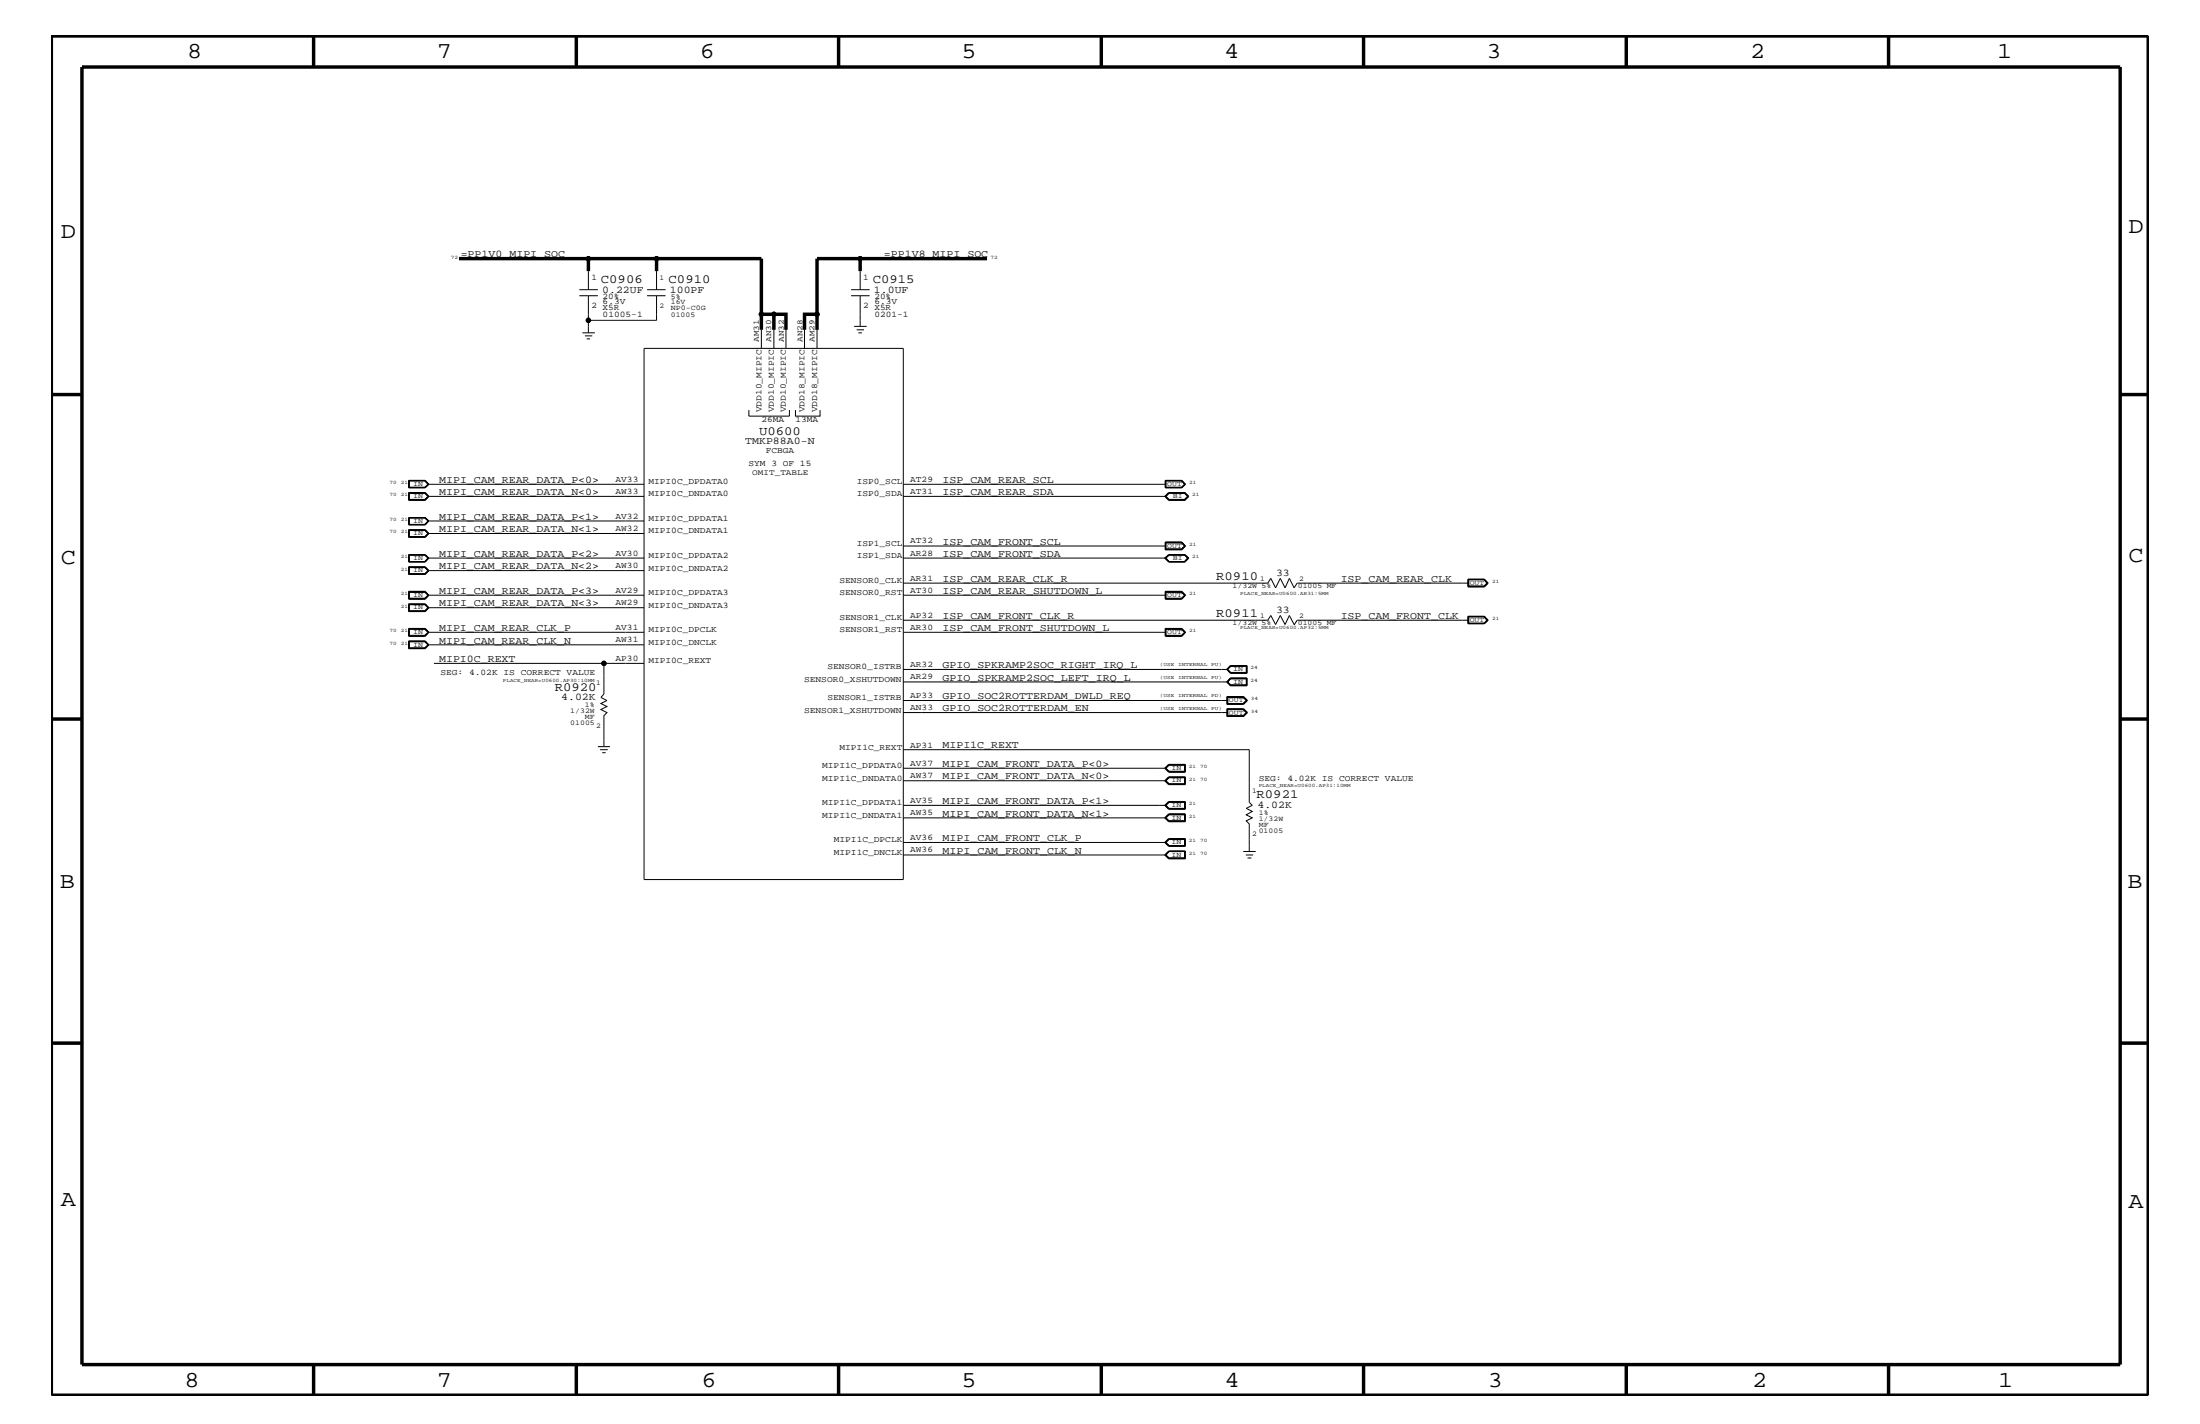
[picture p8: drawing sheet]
<svg xmlns="http://www.w3.org/2000/svg" width="432mm" height="279mm" viewBox="0 0 432 279" stroke-linecap="round" stroke-linejoin="round" font-family="sans-serif">
<g fill="none" stroke="#000" stroke-width=".2">
<path d="M113.7 58h3.6M113.7 56.8h3.6M115.5 53.2v3.6M115.5 58v4.9M127 58h3.6M127 56.8h3.6M128.9 58v4.9h-13.4v2.4M128.9 53.2v3.6M167 58h3.7M167 56.8h3.7M168.8 53.2v3.6M168.8 58v6"/>
<path d="M114.3 65.3h2.5M114.8 65.9h1.4M115.1 66.5h.7M126.4 68.4h50.9v104.2h-50.9zM149.4 64.7v3.7M151.9 64.7v3.7M154.3 64.7v3.7M157.9 64.7v3.7M160.4 64.7v3.7M167.6 64h2.5M168.1 64.7h1.5M168.5 65.3h.7"/>
<path d="M80.2 94.3h3.3l.7 .7-.7 .7h-3.3zM80.2 96.6h3.3l.7 .8-.7 .8h-3.3zM80.3 95.6h3.1M80.3 94.3h3.1M80.3 94.3v1.4M80.3 94.3v1.3M80.3 96.8h3.1l.6 .6-.6 .6h-3.1zM83.4 96.7h-3.1v1.5M83.4 96.7l.7 .7-.7 .7h-3.1M83.4 96.7l.8 .7M83.4 94.3l.7 .7-.7 .6M83.4 94.3l.8 .7"/>
<path d="M83.4 94.3l.6 .7M84 95h42.4M84 97.4h42.4M84 95l-.6 .6M84.2 97.4l-.8 .8M84.2 95l-.8 .7M147 80.5v1.1h7.9v-1.1M156.1 80.5v1.1h4.9v-1.1M177.3 95h51.6M177.3 97.4h51.6M228.6 97.4l.8-.8h3.2l.7 .8-.7 .8h-3.2zM228.7 97.4l.7-.7h3.1l.8 .7-.8 .8h-3.1z"/>
<path d="M228.7 94.3h3.3l.7 .7-.7 .7h-3.3zM228.8 97.4l.6-.7h3.1l.7 .7-.7 .7h-3.1zM228.8 94.3v1.4M228.8 95.6h3.1M228.8 94.3h3.1M228.9 97.4l.5-.6h3.1l.6 .6-.6 .6h-3.1zM228.9 94.3v1.3M231.9 94.3l.8 .7M231.9 94.3l.7 .7-.7 .6M231.9 94.3l.6 .7-.6 .6M232.7 95l-.8 .7M80.2 116h3.3l.7 .8-.7 .7h-3.3z"/>
<path d="M80.2 101.5h3.3l.7 .7-.7 .8h-3.3zM80.2 103.9h3.3l.7 .8-.7 .7h-3.3zM80.2 108.8h3.3l.7 .7-.7 .8h-3.3zM80.2 111.2h3.3l.7 .8-.7 .7h-3.3zM80.2 118.5h3.3l.7 .7-.7 .8h-3.3zM80.3 116.2h3.1M80.3 101.5v1.5M80.3 108.8v1.5M80.3 102.9h3.1M80.3 101.6h3.1M80.3 110.2h3.1M80.3 108.9h3.1"/>
<path d="M80.3 116.2v1.2h3.1l.6-.6M80.3 101.6v1.3M80.3 104.1h3.1l.6 .6-.6 .6h-3.1zM80.3 108.9v1.3M80.3 111.4h3.1l.6 .6-.6 .6h-3.1zM80.3 118.6h3.1l.6 .6-.6 .6h-3.1zM83.4 116.2l.7 .6-.7 .7h-3.1M83.4 104h-3.1v1.4h3.1M83.4 111.3h-3.1v1.3h3.1M83.4 118.6h-3.1v1.3h3.1M83.4 104l.7 .7-.7 .7M83.4 104l.8 .7"/>
<path d="M83.4 101.6l.7 .6-.7 .7M83.4 101.5l.8 .7M83.4 101.6l.6 .6M83.4 118.6l.7 .6-.7 .7M83.4 118.6l.8 .6M83.4 116.2l.6 .6M83.4 111.3l.7 .7-.7 .6M83.4 111.3l.8 .7M83.4 108.9l.7 .6-.7 .7M83.4 108.8l.8 .7M83.4 108.9l.6 .6M84 109.5h42.4"/>
<path d="M84 116.8h42.4M84 104.7h42.4M84 102.2l-.6 .7M84 102.2h42.4M84 119.2h42.4M84 112h42.4M84 109.5l-.6 .7M84.2 116.8l-.8-.7h-3.1v1.4M84.2 104.7l-.8 .7M84.2 102.2l-.8 .8M84.2 119.2l-.8 .7M84.2 116.8l-.8 .7"/>
<path d="M84.2 112l-.8 .6M84.2 109.5l-.8 .8M177.3 107.1h51.6M177.3 109.5h51.6M177.3 114.4h71.5l.6-.9 1 1.8 .9-1.8 .9 1.8 .9-1.8 .9 1.8 .6-.9h33.7M177.3 116.8h51.6M228.6 109.5l.8-.7h3.2l.7 .7-.7 .8h-3.2zM228.7 109.5l.7-.7h3.1l.8 .7-.8 .8h-3.1zM228.7 106.4h3.3l.7 .7-.7 .8h-3.3zM228.7 116h3.3l.7 .8-.7 .7h-3.3zM228.8 107.7h3.1M228.8 106.4v1.4h3.1l.8-.7"/>
<path d="M228.8 106.5h3.1l.7 .6-.7 .6M228.8 116.2h3.1M228.9 107.7v-1.2h3l.6 .6-.6 .6M228.9 116.2v1.2h3l.6-.6-.6-.6M229.4 108.9h3.1l.6 .6-.6 .7h-3.1M229.4 108.9h3.1l.7 .6-.7 .7h-3.1M229.4 108.9l-.6 .6 .6 .7M229.4 108.9l-.5 .6 .5 .7M231.9 106.4l.8 .7M231.9 116.2l.7 .6-.7 .7h-3.1M232.7 116.8l-.8-.7h-3.1v1.4M232.7 116.8l-.8 .7"/>
<path d="M288.1 113.7h3.2l.8 .7-.8 .8h-3.2zM288.2 113.7h3.1l.6 .7-.6 .6h-3.1zM288.3 113.7v1.3M291.3 113.7l.5 .7-.5 .6M291.3 113.7l.7 .7-.7 .7h-3.2M80.2 123.3h3.3l.7 .8-.7 .7h-3.3zM80.2 125.8h3.3l.7 .7-.7 .8h-3.3zM80.3 123.5h3.1l.6 .6-.6 .6h-3.1zM80.3 125.9h3.1l.6 .6-.6 .6h-3.1zM83.4 123.4l.7 .7-.7 .6h-3.1M83.4 123.4h-3.1v1.4M83.4 125.8h-3.1v1.4h3.1"/>
<path d="M83.4 123.4l.8 .7M83.4 125.8l.7 .7-.7 .7M83.4 125.8l.8 .7M84 124.1h42.4M84 126.5h42.4M84.2 124.1l-.8 .7M84.2 126.5l-.8 .7M85.2 130.2h33.3M126.4 130.2h-7.9v6l-.6 .6 1.2 .6-1.2 .6 1.2 .6-1.2 .6 1.2 .6-.6 .6v6.1M177.3 121.7h71.5l.6-.9 1 1.7 .9-1.7 .9 1.7 .9-1.7 .9 1.7M177.3 124.1h51.6M177.3 137.4h63.7"/>
<path d="M177.3 139.8h63.7M177.3 133.8h63.7M177.3 131.3h63.7M228.7 123.3h3.3l.7 .8-.7 .7h-3.3zM228.9 123.5h3l.6 .6-.6 .6h-3zM231.9 123.4h-3.1v1.4M231.9 123.4l.7 .7-.7 .6h-3.1M231.9 123.4l.8 .7M232.7 124.1l-.8 .7M240.8 131.3l.8 .7M240.8 136.7h3.3l.8 .7-.8 .8h-3.3zM240.8 139.1h3.3l.8 .7-.8 .8h-3.3z"/>
<path d="M240.9 136.7v1.4h3.1l.8-.7-.8-.7M241 131.3l.6-.5h3v1.1h-3zM241 136.8h3l.7 .6-.7 .6h-3zM241 139.2h3l.7 .6-.7 .7h-3zM241 136.8h3l.6 .6-.6 .6M241.5 133h3.3v1.6h-3.3l-.7-.8zM241.5 130.6h3.3v1.5h-3.3l-.7-.8zM241.6 134.4l-.6-.6 .6-.6h3v1.2M241.6 134.4h3.1M241.6 130.7h3.1v1.3h-3.1M241.6 133l-.8 .8M241.6 130.7l-.8 .6"/>
<path d="M241.6 130.7l-.7 .6 .7 .7M244 139.2l.6 .6-.6 .6h-3M244.7 133v1.5h-3.1l-.8-.7M244.7 133.1h-3.1l-.7 .7 .7 .6M288.2 121h3.1l.6 .7-.6 .6h-3.1zM288.3 121v1.3M288.3 121.7h-33.7l-.6 .9M291.3 121l.5 .7-.5 .6M291.3 120.9h-3.2v1.5h3.2M291.3 120.9l.8 .8-.8 .7M291.3 120.9l.7 .8-.7 .7M117.3 146.5h2.4"/>
<path d="M117.8 147.1h1.5M118.2 147.7h.7M177.3 147.1h67.9v10.3l.6 .6-1.2 .6 1.2 .6-1.2 .7 1.2 .6-1.2 .6 .6 .6v5.4M177.3 153.2h51.6M177.3 150.7h51.6M177.3 158h51.6M228.6 153.2l.8-.8h3.3v1.6h-3.3zM228.6 158l.8-.7h3.3v1.5h-3.3zM229.4 150h3.3v1.5h-3.3l-.8-.8zM229.4 159.7h3.3v1.5h-3.3l-.8-.7zM229.4 150.1h3.2v1.4M229.4 152.5h3.2v1.4h-3.2"/>
<path d="M229.4 157.3h3.2v1.4h-3.2M229.4 159.7l-.7 .8 .7 .6h3.2v-1.4M229.4 150.1l-.6 .6 .6 .7h3.1v-1.3M229.4 152.5l-.7 .7 .7 .7M229.4 152.5l-.6 .7 .6 .7M229.4 150.1l-.7 .6 .7 .8M229.4 157.3l-.7 .7 .7 .7M229.4 157.3l-.6 .7 .6 .7M232.5 152.6h-3.1l-.5 .6 .5 .6h3.1M232.5 150.1h-3.1l-.5 .6 .5 .6h3.1M232.5 157.4h-3.1l-.5 .6 .5 .6h3.1M232.5 159.9h-3.1l-.5 .6 .5 .6"/>
<path d="M232.5 152.5v1.4M232.5 157.3v1.4M240.9 140.6v-1.5h3.1l.8 .7-.8 .8M177.3 165.3h51.6M177.3 167.8h51.6M177.3 160.5h51.6M228.6 167.8l.8-.8h3.3v1.5h-3.3zM228.8 160.5l.6-.7h3.1v1.3h-3.1zM229.4 164.5h3.3v1.6h-3.3l-.8-.8zM229.4 167.1l-.5 .7 .5 .5M229.4 164.6l-.7 .7 .7 .7M229.4 164.6h3.2v1.4h-3.2"/>
<path d="M229.4 167l-.7 .8 .7 .6h3.2v-1.4M229.4 164.6l-.6 .7 .6 .7M229.4 167.1h3.1v1.2h-3.1M229.4 167.1l-.6 .7 .6 .5M232.5 164.7h-3.1l-.5 .6 .5 .6h3.1M232.5 164.6v1.4M244 167.1h2.5M244.5 167.8h1.5M244.9 168.3h.7"/>
<circle cx="115.5" cy="50.7" r=".42"/>
<circle cx="128.9" cy="50.7" r=".42"/>
<circle cx="168.8" cy="50.7" r=".42"/>
<circle cx="115.5" cy="62.9" r=".42"/>
<circle cx="149.4" cy="61.7" r=".42"/>
<circle cx="151.9" cy="61.7" r=".42"/>
<circle cx="160.4" cy="61.7" r=".42"/>
<circle cx="118.5" cy="130.2" r=".42"/>
</g>
<g fill="none" stroke="#000" stroke-width=".68" stroke-linecap="butt">
<path d="M10.1 7.1h411.5v266.7h-411.5zM16.1 13.2h400v254.5h-400zM61.6 7.1v6.1M113.1 7.1v6.1M164.6 7.1v6.1M216.2 7.1v6.1M267.6 7.1v6.1M319.2 7.1v6.1M370.7 7.1v6.1M90.1 50.7h25.4v2.5M115.5 50.7h13.4v2.5M128.9 50.7h20.5v14"/>
<path d="M168.8 50.7h-8.4v11M193.7 50.7h-24.9v2.5M10.1 77.4h6M149.4 61.7h4.9v3M151.9 61.7v3M157.9 64.7v-3h2.5v3M416.1 77.4h5.5M10.1 141.1h6M416.1 141.1h5.5M10.1 204.7h6M416.1 204.7h5.5M61.6 267.7v6.1"/>
<path d="M113.1 267.7v6.1M164.6 267.7v6.1M216.2 268v5.8M267.6 267.7v6.1M319.2 267.7v6.1M370.7 267.7v6.1"/>
</g>
<g fill="#000">
<circle cx="115.5" cy="50.7" r=".42"/>
<circle cx="128.9" cy="50.7" r=".42"/>
<circle cx="168.8" cy="50.7" r=".42"/>
<circle cx="115.5" cy="62.9" r=".42"/>
<circle cx="149.4" cy="61.7" r=".42"/>
<circle cx="151.9" cy="61.7" r=".42"/>
<circle cx="160.4" cy="61.7" r=".42"/>
<circle cx="118.5" cy="130.2" r=".42"/>
</g>
<g font-size="4.5">
<text x="36.7" y="11.5">8</text>
<text x="85.8" y="11.5">7</text>
<text x="137.3" y="11.5">6</text>
<text x="188.7" y="11.5">5</text>
<text x="240.3" y="11.5">4</text>
<text x="291.8" y="11.5">3</text>
<text x="343.5" y="11.5">2</text>
<text x="392" y="11.5">1</text>
<text x="11.9" y="46.8">D</text>
<text x="417.7" y="45.7">D</text>
<text x="11.9" y="110.6">C</text>
<text x="417.7" y="110.3">C</text>
<text x="11.8" y="174.3">B</text>
<text x="417.6" y="174.2">B</text>
<text x="11.9" y="236.7">A</text>
<text x="417.7" y="237.1">A</text>
<text x="36.2" y="272.1">8</text>
<text x="85.8" y="272.1">7</text>
<text x="137.7" y="272.1">6</text>
<text x="188.7" y="272.1">5</text>
<text x="240.4" y="272.1">4</text>
<text x="292" y="272.1">3</text>
<text x="343.9" y="272.1">2</text>
<text x="392.2" y="272.1">1</text>
</g>
<g font-size="2.5">
<text x="117.9" y="55.6">C0906</text>
<text x="131.2" y="55.6">C0910</text>
<text x="171.3" y="55.6">C0915</text>
<text x="149" y="85.3">U0600</text>
<text x="238.7" y="113.7">R0910</text>
<text x="238.7" y="121">R0911</text>
<text x="108.9" y="135.5">R0920</text>
<text x="246.6" y="156.7">R0921</text>
</g>
<g font-size="2">
<text x="90.4" y="50.5">=PP1V0_MIPI_SOC</text>
<text x="173.5" y="50.5">=PP1V8_MIPI_SOC</text>
<text x="118.2" y="57.4">0.22UF</text>
<text x="131.5" y="57.4">100PF</text>
<text x="171.5" y="57.4">1.0UF</text>
<text x="146.3" y="87.1">TMKP88A0-N</text>
<text x="86.2" y="94.8">MIPI_CAM_REAR_DATA_P&lt;0&gt;</text>
<text x="185" y="94.8">ISP_CAM_REAR_SCL</text>
<text x="86.2" y="97.1">MIPI_CAM_REAR_DATA_N&lt;0&gt;</text>
<text x="185" y="97.1">ISP_CAM_REAR_SDA</text>
<text x="86.2" y="104.4">MIPI_CAM_REAR_DATA_N&lt;1&gt;</text>
<text x="86.2" y="102.1">MIPI_CAM_REAR_DATA_P&lt;1&gt;</text>
<text x="185" y="106.9">ISP_CAM_FRONT_SCL</text>
<text x="86.2" y="111.7">MIPI_CAM_REAR_DATA_N&lt;2&gt;</text>
<text x="86.2" y="109.3">MIPI_CAM_REAR_DATA_P&lt;2&gt;</text>
<text x="185" y="109.3">ISP_CAM_FRONT_SDA</text>
<text x="250.4" y="113.1">33</text>
<text x="86.2" y="119">MIPI_CAM_REAR_DATA_N&lt;3&gt;</text>
<text x="86.2" y="116.5">MIPI_CAM_REAR_DATA_P&lt;3&gt;</text>
<text x="185" y="114.2">ISP_CAM_REAR_CLK_R</text>
<text x="185" y="116.5">ISP_CAM_REAR_SHUTDOWN_L</text>
<text x="263.1" y="114.2">ISP_CAM_REAR_CLK</text>
<text x="86.2" y="123.8">MIPI_CAM_REAR_CLK_P</text>
<text x="185" y="123.8">ISP_CAM_FRONT_SHUTDOWN_L</text>
<text x="185" y="121.4">ISP_CAM_FRONT_CLK_R</text>
<text x="250.4" y="120.3">33</text>
<text x="263.1" y="121.4">ISP_CAM_FRONT_CLK</text>
<text x="86.2" y="126.3">MIPI_CAM_REAR_CLK_N</text>
<text x="86.2" y="129.9">MIPI0C_REXT</text>
<text x="185" y="131.1">GPIO_SPKRAMP2SOC_RIGHT_IRQ_L</text>
<text x="110.2" y="137.3">4.02K</text>
<text x="185" y="133.5">GPIO_SPKRAMP2SOC_LEFT_IRQ_L</text>
<text x="185" y="137.2">GPIO_SOC2ROTTERDAM_DWLD_REQ</text>
<text x="185" y="139.6">GPIO_SOC2ROTTERDAM_EN</text>
<text x="185" y="146.8">MIPI1C_REXT</text>
<text x="185" y="152.9">MIPI_CAM_FRONT_DATA_N&lt;0&gt;</text>
<text x="185" y="150.5">MIPI_CAM_FRONT_DATA_P&lt;0&gt;</text>
<text x="185" y="160.2">MIPI_CAM_FRONT_DATA_N&lt;1&gt;</text>
<text x="185" y="157.8">MIPI_CAM_FRONT_DATA_P&lt;1&gt;</text>
<text x="246.8" y="158.5">4.02K</text>
<text x="185" y="167.5">MIPI_CAM_FRONT_CLK_N</text>
<text x="185" y="165">MIPI_CAM_FRONT_CLK_P</text>
</g>
<g font-size="1.7">
<text x="116.1" y="55">1</text>
<text x="118.3" y="58.6">20%</text>
<text x="118.3" y="59.7">6.3V</text>
<text x="169.4" y="55">1</text>
<text x="171.6" y="59.7">6.3V</text>
<text x="171.6" y="58.6">20%</text>
<text x="116.1" y="60.4">2</text>
<text x="118.3" y="60.9">X5R</text>
<text x="118.3" y="62.2">01005-1</text>
<text x="169.4" y="60.4">2</text>
<text x="171.6" y="60.9">X5R</text>
<text x="171.6" y="62.2">0201-1</text>
<text x="149.4" y="80.9" transform="rotate(-90 149.4 80.9)">VDD10_MIPIC</text>
<text x="149.4" y="82.8">26MA</text>
<text x="151.9" y="80.9" transform="rotate(-90 151.9 80.9)">VDD10_MIPIC</text>
<text x="154.3" y="80.9" transform="rotate(-90 154.3 80.9)">VDD10_MIPIC</text>
<text x="156.1" y="82.8">13MA</text>
<text x="157.9" y="80.9" transform="rotate(-90 157.9 80.9)">VDD18_MIPIC</text>
<text x="160.4" y="80.9" transform="rotate(-90 160.4 80.9)">VDD18_MIPIC</text>
<text x="150.3" y="88.9">FCBGA</text>
<text x="120.8" y="94.5">AV33</text>
<text x="127.3" y="95">MIPI0C_DPDATA0</text>
<text x="146.9" y="91.4">SYM 3 OF 15</text>
<text x="168.1" y="95">ISP0_SCL</text>
<text x="178.6" y="94.5">AT29</text>
<text x="120.8" y="96.9">AW33</text>
<text x="120.8" y="101.8">AV32</text>
<text x="127.3" y="97.4">MIPI0C_DNDATA0</text>
<text x="168.1" y="97.4">ISP0_SDA</text>
<text x="178.6" y="96.9">AT31</text>
<text x="120.8" y="104.2">AW32</text>
<text x="127.3" y="104.7">MIPI0C_DNDATA1</text>
<text x="127.3" y="102.2">MIPI0C_DPDATA1</text>
<text x="168.1" y="107.1">ISP1_SCL</text>
<text x="178.6" y="106.6">AT32</text>
<text x="120.8" y="111.4">AW30</text>
<text x="120.8" y="109.1">AV30</text>
<text x="127.3" y="112">MIPI0C_DNDATA2</text>
<text x="127.3" y="109.5">MIPI0C_DPDATA2</text>
<text x="168.1" y="109.5">ISP1_SDA</text>
<text x="178.6" y="109.1">AR28</text>
<text x="178.6" y="113.9">AR31</text>
<text x="120.8" y="118.7">AW29</text>
<text x="120.8" y="116.4">AV29</text>
<text x="127.3" y="119.2">MIPI0C_DNDATA3</text>
<text x="127.3" y="116.8">MIPI0C_DPDATA3</text>
<text x="164.8" y="116.8">SENSOR0_RST</text>
<text x="164.8" y="114.4">SENSOR0_CLK</text>
<text x="178.6" y="116.4">AT30</text>
<text x="120.8" y="123.6">AV31</text>
<text x="127.3" y="124.1">MIPI0C_DPCLK</text>
<text x="164.8" y="121.7">SENSOR1_CLK</text>
<text x="164.8" y="124.1">SENSOR1_RST</text>
<text x="178.6" y="121.2">AP32</text>
<text x="178.6" y="123.6">AR30</text>
<text x="120.8" y="126">AW31</text>
<text x="120.8" y="129.7">AP30</text>
<text x="127.3" y="126.5">MIPI0C_DNCLK</text>
<text x="127.3" y="130.2">MIPI0C_REXT</text>
<text x="162.4" y="131.3">SENSOR0_ISTRB</text>
<text x="178.6" y="130.8">AR32</text>
<text x="86.4" y="132.5">SEG: 4.02K IS CORRECT VALUE</text>
<text x="157.8" y="133.8">SENSOR0_XSHUTDOWN</text>
<text x="162.4" y="137.4">SENSOR1_ISTRB</text>
<text x="178.6" y="133.3">AR29</text>
<text x="178.6" y="136.9">AP33</text>
<text x="157.8" y="139.8">SENSOR1_XSHUTDOWN</text>
<text x="178.6" y="139.4">AN33</text>
<text x="164.8" y="147.1">MIPI1C_REXT</text>
<text x="178.6" y="146.7">AP31</text>
<text x="161.4" y="150.7">MIPI1C_DPDATA0</text>
<text x="161.4" y="153.2">MIPI1C_DNDATA0</text>
<text x="178.6" y="152.7">AW37</text>
<text x="178.6" y="150.2">AV37</text>
<text x="247.1" y="153.2">SEG: 4.02K IS CORRECT VALUE</text>
<text x="161.4" y="160.5">MIPI1C_DNDATA1</text>
<text x="161.4" y="158">MIPI1C_DPDATA1</text>
<text x="178.6" y="160">AW35</text>
<text x="178.6" y="157.5">AV35</text>
<text x="163.7" y="165.3">MIPI1C_DPCLK</text>
<text x="163.7" y="167.8">MIPI1C_DNCLK</text>
<text x="178.6" y="167.2">AW36</text>
<text x="178.6" y="164.8">AV36</text>
</g>
<g font-size="1.6">
<text x="148.9" y="67.1" transform="rotate(-90 148.9 67.1)">AM31</text>
<text x="151.4" y="67.1" transform="rotate(-90 151.4 67.1)">AN30</text>
<text x="153.8" y="67.1" transform="rotate(-90 153.8 67.1)">AN32</text>
<text x="157.5" y="67.1" transform="rotate(-90 157.5 67.1)">AN28</text>
<text x="159.9" y="67.1" transform="rotate(-90 159.9 67.1)">AM29</text>
<text x="147.7" y="93.2">OMIT_TABLE</text>
</g>
<g font-size="1.4">
<text x="129.5" y="55">1</text>
<text x="131.7" y="59.7">16V</text>
<text x="131.7" y="58.6">5%</text>
<text x="129.5" y="60.4">2</text>
<text x="131.7" y="60.9">NP0-C0G</text>
<text x="131.7" y="62.2">01005</text>
<text x="81.1" y="95.4">IN</text>
<text x="229.1" y="95.4">OUT</text>
<text x="81.1" y="97.7">IN</text>
<text x="230.2" y="97.7">BI</text>
<text x="81.1" y="105">IN</text>
<text x="81.1" y="102.6">IN</text>
<text x="229.1" y="107.5">OUT</text>
<text x="81.1" y="112.3">IN</text>
<text x="81.1" y="109.9">IN</text>
<text x="230.2" y="109.9">BI</text>
<text x="247.3" y="114">1</text>
<text x="255" y="114">2</text>
<text x="81.1" y="119.6">IN</text>
<text x="81.1" y="117.2">IN</text>
<text x="229.1" y="117.2">OUT</text>
<text x="241.9" y="115.3">1/32W 5%</text>
<text x="254.7" y="115.3">01005 MF</text>
<text x="288.5" y="114.8">OUT</text>
<text x="81.1" y="124.4">IN</text>
<text x="229.1" y="124.4">OUT</text>
<text x="241.9" y="122.6">1/32W 5%</text>
<text x="247.3" y="121.3">1</text>
<text x="254.7" y="122.6">01005 MF</text>
<text x="255" y="121.3">2</text>
<text x="288.5" y="122">OUT</text>
<text x="81.1" y="126.9">IN</text>
<text x="242.1" y="131.7">IN</text>
<text x="117" y="134.4">1</text>
<text x="241.2" y="137.8">OUT</text>
<text x="242.1" y="134.1">IN</text>
<text x="111.9" y="142.3">01005</text>
<text x="111.9" y="139.8">1/32W</text>
<text x="114.8" y="141.1">MF</text>
<text x="114.8" y="138.6">1%</text>
<text x="117" y="142.9">2</text>
<text x="241.2" y="140.2">OUT</text>
<text x="230" y="153.5">IN</text>
<text x="230" y="151.1">IN</text>
<text x="245.8" y="155.6">1</text>
<text x="230" y="158.4">IN</text>
<text x="230" y="160.8">IN</text>
<text x="247.1" y="159.9">1%</text>
<text x="247.1" y="161.1">1/32W</text>
<text x="230" y="165.6">IN</text>
<text x="245.8" y="164.1">2</text>
<text x="247.1" y="162.2">MF</text>
<text x="247.1" y="163.5">01005</text>
<text x="230" y="168.1">IN</text>
</g>
<g font-size="1">
<text x="88.5" y="50.7">72</text>
<text x="194.4" y="50.7">72</text>
<text x="76.5" y="95">70</text>
<text x="78.7" y="95">21</text>
<text x="233.4" y="95">21</text>
<text x="76.5" y="97.4">70</text>
<text x="78.7" y="97.4">21</text>
<text x="234" y="97.4">21</text>
<text x="76.5" y="104.7">70</text>
<text x="76.5" y="102.2">70</text>
<text x="78.7" y="104.7">21</text>
<text x="78.7" y="102.2">21</text>
<text x="233.4" y="107.1">21</text>
<text x="78.7" y="112">21</text>
<text x="78.7" y="109.5">21</text>
<text x="234" y="109.5">21</text>
<text x="78.7" y="119.2">21</text>
<text x="78.7" y="116.8">21</text>
<text x="233.4" y="116.8">21</text>
<text x="243.4" y="116.8">PLACE_NEAR=U0600.AR31:5MM</text>
<text x="292.9" y="114.4">21</text>
<text x="76.5" y="124.1">70</text>
<text x="78.7" y="124.1">21</text>
<text x="233.4" y="124.1">21</text>
<text x="243.4" y="123.5">PLACE_NEAR=U0600.AP32:5MM</text>
<text x="292.9" y="121.7">21</text>
<text x="76.5" y="126.5">70</text>
<text x="78.7" y="126.5">21</text>
<text x="227.7" y="130.8">(USE</text>
<text x="231.3" y="130.8">INTERNAL</text>
<text x="237.7" y="130.8">PU)</text>
<text x="245.4" y="131.3">24</text>
<text x="98.7" y="133.8">PLACE_NEAR=U0600.AP30:10MM</text>
<text x="227.7" y="133.2">(USE</text>
<text x="227.7" y="136.8">(USE</text>
<text x="231.3" y="133.2">INTERNAL</text>
<text x="231.3" y="136.8">INTERNAL</text>
<text x="237.7" y="133.2">PU)</text>
<text x="237.7" y="136.8">PD)</text>
<text x="245.4" y="133.8">24</text>
<text x="245.5" y="137.4">34</text>
<text x="227.7" y="139.2">(USE</text>
<text x="231.3" y="139.2">INTERNAL</text>
<text x="237.7" y="139.2">PU)</text>
<text x="245.5" y="139.8">34</text>
<text x="233.3" y="153.2">21</text>
<text x="233.3" y="150.7">21</text>
<text x="235.5" y="153.2">70</text>
<text x="235.5" y="150.7">70</text>
<text x="247.1" y="154.4">PLACE_NEAR=U0600.AP31:10MM</text>
<text x="233.3" y="158">21</text>
<text x="233.3" y="160.5">21</text>
<text x="233.3" y="165.3">21</text>
<text x="233.3" y="167.8">21</text>
<text x="235.5" y="165.3">70</text>
<text x="235.5" y="167.8">70</text>
</g>
</svg>
